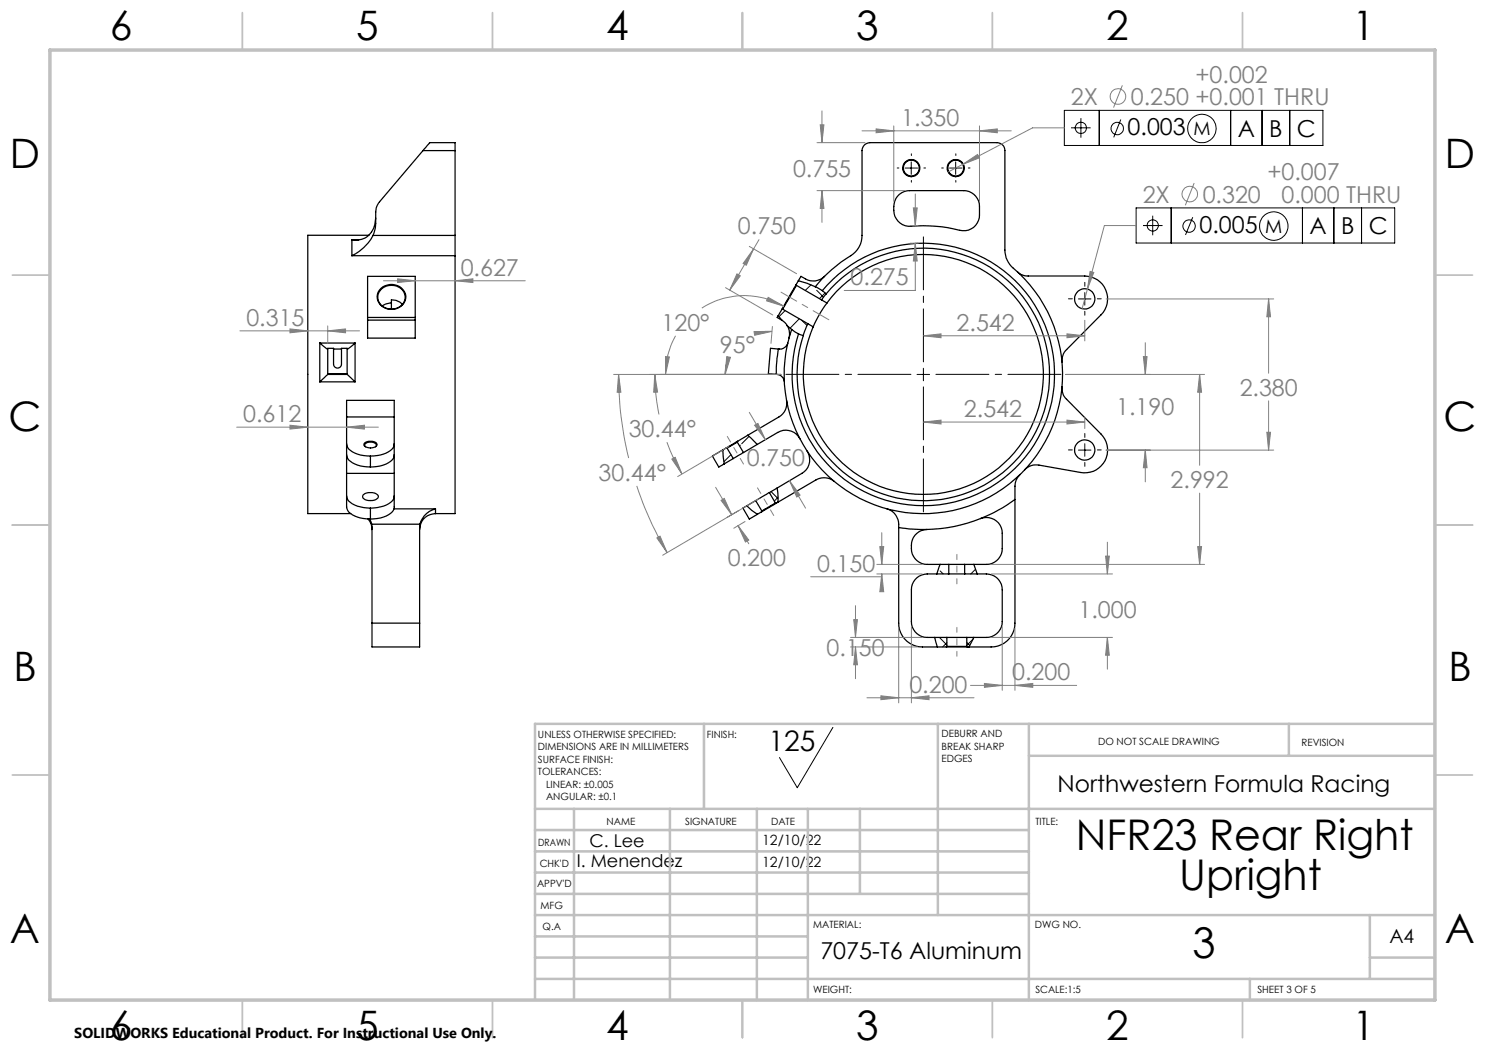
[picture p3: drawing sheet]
<svg xmlns="http://www.w3.org/2000/svg" width="297mm" height="210mm" viewBox="0 0 297 210" stroke-linecap="round" stroke-linejoin="round" font-family="sans-serif">
<g fill="none" stroke="#000" stroke-width=".25">
<path d="M84.6 30.1l-8.7 10.2a3.2 3.2 0 0 0-.8 2.1 8.6 8.6 0 0 1-.5 4.7M84.6 30.1l1.3-1.6h5.1v1.6M84.6 30.1h6.4M91 30.1v17M179.5 39.3a3.2 3.2 0 0 1 2.4-1.2h10.8a3.2 3.2 0 0 1 3.2 3.2 4.5 4.5 0 0 1-.8 3.8 3.1 3.1 0 0 1-3.2 1 31.3 31.3 0 0 0-10.3-.8 3.5 3.5 0 0 1-2.8-4.6l.4-1zM70.4 48v3.1M70.4 51.1h20.6M70.4 48h1.4M73.8 47.1h-12.2v55.6h8.5M74.6 47.1a9.5 9.5 0 0 1-4.2 4M74.6 47.1h16.4M75.1 43.6a4 4 0 0 1-4.7 4.4"/>
<path d="M76.1 58a2.79 2.79 0 0 1 3-.9 2.79 2.79 0 0 1 1.9 2.6 2.81 2.81 0 0 1-2.7 2.1 2.81 2.81 0 0 1-2.7-2.1 1.98 1.98 0 0 1 .5-1.7zM76.2 57.7a3 3 0 0 1 5 1.6 2.89 2.89 0 0 1-2.9 2.6 2.89 2.89 0 0 1-2.9-2.6 2.24 2.24 0 0 1 .8-1.6zM91 51.1v51.6h-3.9M91 47.1v4M159.2 56.9l-2.8 5M159.2 56.9l.1 .2M159.3 57.1l-2.8 4.7M159.3 57.1l5 2.9M159.7 56.2l1.7 .4 1.7 .8M159.7 56.2l-.5 .7M163.1 57.4a28.6 28.6 0 0 1 7.5-6.6 4.7 4.7 0 0 0 1.8-3.7v-17a1.63 1.63 0 0 1 1.6-1.6h25.4a1.57 1.57 0 0 1 1.6 1.6v19.9a4.8 4.8 0 0 0 1.7 3.6 27.8 27.8 0 0 1-10.6 48.1 27.8 27.8 0 0 1-33.8-35.8M163.1 57.4l1.4 .7"/>
<path d="M164.3 60l1.1 .6M164.5 58.1a26.2 26.2 0 0 1 43.4 4.7 26.2 26.2 0 0 1-21.1 38.2 26.2 26.2 0 0 1-27.1-34.2M164.5 58.1l.7 .7M164.9 55.3a3.1 3.1 0 0 1-3.8 .5l-.9-.5-.5 .9M165.2 58.8a25.2 25.2 0 0 1 41.9 4.4 25.2 25.2 0 0 1-20.3 36.8 25.2 25.2 0 0 1-26.1-32.9M165.2 58.8l-.9 1.2M203.5 54.4a3 3 0 0 0 2.1 .8h11.4a4.6 4.6 0 0 1 4.2 2.8 4.6 4.6 0 0 1-1 5l-6.9 6.9a3.2 3.2 0 0 0-.9 2.5M64 68.6v7.8M64 68.6l1.4 1.2M64 76.4h7M64 68.6h7M65.5 69.8h.1"/>
<path d="M65.5 74.9v-5.2h1.2v3.1a.79 .79 0 0 0 .8 .8 .79 .79 0 0 0 .8-.8v-3.1h1.1l.1 5.2M65.5 74.9l-1.5 1.5M65.5 74.7h3.9M65.5 74.9h4M66.7 69.8h1.6M69.5 74.9l1.5 1.5M69.5 69.8h.1M71 68.6l-1.4 1.2M71 68.6v7.8M73.5 64v3.6h9.5v-3.6M73.5 63.5h9.5M73.5 64v-8.7h9.5v8.7"/>
<path d="M73.5 64h9.5M78.3 60.6v-.6l.9 .1 .8 .3 .5 .4M78.3 60.6l-1.2 .2-.7 .4M78.3 60.6v1.2M155.3 74.9a1.65 1.65 0 0 1 1.6 1.5M155.6 63.1l-.2 .4 1 .6M155.6 63.1l.8 1M155.7 69.8l-.3 1.9-.1 3.2M155.7 69.8l-1.6-.1-.4 5 1.6 .2M156.4 61.9l-.8 1.2M156.4 64.1l.6 .4 .4 .6M156.5 61.8l5 2.9"/>
<path d="M156.5 61.8l-.1 .1M157.4 65.1a3.2 3.2 0 0 1 .4 2.5M157.4 65.1l.9 .8M157.6 68.6l-.1 .2a1.7 1.7 0 0 1-1.8 1M158.3 65.9l1.4 .9M159.7 66.8l1 .3M161.5 64.7l-.8 2.4M161.5 64.7l1.1 .7M165.4 60.6a24.1 24.1 0 0 0-2.8 4.8M165.4 60.6a24 24 0 0 1 40.5 3.1 24 24 0 0 1-20.3 35.2 24 24 0 0 1-23-33.5M212.4 77.4a3 3 0 0 0 .9 2.5l6.9 6.9a4.6 4.6 0 0 1 .8 5.3 4.6 4.6 0 0 1-4.9 2.4l-8.3-1.5a3.1 3.1 0 0 0-2.9 1M69.3 88.8a3.1 3.1 0 0 0 2.8 2.2l2 .2"/>
<path d="M69.3 91a3.1 3.1 0 0 0 2.8 2.2l2 .2M69.3 99.2a3 3 0 0 0 2.8 2.2l2 .2M69.3 94.7v6.7a3.1 3.1 0 0 0 2.8 2.2l2 .2M69.3 83.4v-3.3h9.5v3.3M69.3 91v3.7M69.3 83.4v7.6M69.3 83.4h9.5M69.3 94.7h9.5M72.6 99a2.47 2.47 0 0 1 3 0 .73 .73 0 0 1-.8 1 1.93 1.93 0 0 1-2.3-.6zM73 88.6a2 2 0 0 1 2.4 .2 .73 .73 0 0 1-1 .8l-1.2-.2a.46 .46 0 0 1-.4-.4 .46 .46 0 0 1 .2-.4zM73.1 89.4l-.2-.5a1.66 1.66 0 0 1 2.4 0l-.2 .5M74.1 91.2v2.2"/>
<path d="M78.8 88.8a2.22 2.22 0 0 1-1.6 1.8l-1.1 .4-2 .2M78.8 91a2.22 2.22 0 0 1-1.6 1.8l-1.1 .4-2 .2M78.8 99.2a2.94 2.94 0 0 1-2.7 2.2l-2 .2M78.8 94.7v6.7a2.22 2.22 0 0 1-1.6 1.8l-1.1 .4-2 .2M78.8 91v3.7M78.8 83.4v7.6M144.6 90l.3 2.8M144.6 90l-2.1 1.2 1.3 2.2 1.1-.6M145.2 89.6h.2M145.2 89.6l-.6 .4M145.4 89.6l1.2 2.1M146.6 91.7l-1.7 1.1"/>
<path d="M147.5 88.4l-2.1 1.2M147.5 88.4l1.2 2.1M147.5 88.3l-2.3 1.3M147.5 88.3v.1M148.7 90.5l-2.1 1.2M149.5 87.1l1.9 1.8M149.5 87.1l-2 1.2M151.4 88.9l-2.7 1.6M153.9 98.5l-2.8 1.6M153.9 98.5l1.2 2.1M155.4 97.6l.2 2.8M157.3 80.1a3.1 3.1 0 0 1-1.5 3.3l-6.3 3.7"/>
<path d="M160 87.8a3.2 3.2 0 0 0-4.5-1.3l-4.1 2.4M161.4 90.2a3.2 3.2 0 0 1-1 4.5l-6.5 3.8M166.8 96.3a3.2 3.2 0 0 0-3.6-.3l-7.6 4.4M203 99.9a31.7 31.7 0 0 1-6.9 3.8M203 99.9v24.7a4.7 4.7 0 0 1-4.8 4.8h-4.7M204 95a3.4 3.4 0 0 0-1 2.9v2M73.6 103.8h.1a2.97 2.97 0 0 1 .7 2.1M73.9 103.8l.4 1M74.1 101.6v2.2M74.3 104.8h9.7M74.3 104.8l.1 19.8M78.8 101.8h8.3"/>
<path d="M84 104.8l-.1 19.8M87.1 102.7a3.2 3.2 0 0 0-3.2 3.2M87.1 101.8a4.3 4.3 0 0 0-3.1 3M87.1 101.8v.9M149.4 101.2l2.1 1.7M149.4 101.2l-.8 .4 1.3 2.2 1.6-.9M151.1 100.1l1.3 2.1M151.1 100.1l-1.7 1.1M152.3 102.4l-.8 .5M152.4 102.2l-.1 .2M155.1 100.6l-2.7 1.6M155.1 100.6h.2"/>
<path d="M155.3 100.6l-3 1.8M155.6 100.4l-.3 .2M177.4 101.8a3.2 3.2 0 0 1 2.3 3v19.8a4.7 4.7 0 0 0 4.8 4.8h4.8M179.7 105.5l2.1 .3 3.6 .1M185.4 105.9a3.2 3.2 0 0 0-3.1 3.8 3.2 3.2 0 0 0 3.2 3.2h4.3M188 112.9l-.6 1.9M189.8 114.8h-4.3a3.2 3.2 0 0 0-3.2 3.2v6.3a3.2 3.2 0 0 0 3.2 3.2h3.9M189.8 112.9h3.1M189.8 114.8h3.1M189.8 112.9v1.9M192.9 114.8h4.4a3.2 3.2 0 0 1 3.1 3.2v6.3a3.2 3.2 0 0 1-3.1 3.2h-3.9M192.9 112.9v1.9"/>
<path d="M194.8 112.9l.6 1.9M196.1 103.7a29.9 29.9 0 0 1-10.7 2.2M196.1 103.7a3.2 3.2 0 0 1 4.3 3v3a3.2 3.2 0 0 1-3.1 3.2h-4.4M74.4 124.6v4.8h9.5v-4.8M74.4 124.6h9.5M186.9 127.5l.6 1.9M189.3 129.4h4.2M189.4 129.3h4M189.4 127.5h4M189.4 129.3l-.1 .1M189.4 127.5v1.8M193.4 129.3l.1 .1"/>
<path d="M193.4 127.5v1.8M194.8 127.5l-1 1.9"/>
<circle cx="182.2" cy="33.6" r="1.71"/>
<circle cx="182.2" cy="33.6" r="1.59"/>
<circle cx="191.1" cy="33.6" r="1.71"/>
<circle cx="191.1" cy="33.6" r="1.59"/>
<circle cx="216.9" cy="59.8" r="2.03"/>
<circle cx="216.9" cy="90" r="2.03"/>
</g>
<g fill="none" stroke="#000" stroke-width=".2">
<path d="M181 33.6h2.5M182.2 32.4v2.5M189.9 33.6h2.5M191.1 32.4v2.5M212.9 22.1h51.7v7h-51.7zM214.2 25.6h3.9M216.2 23.6v3.9M219.9 22.1v7M224.2 23.9l-1.5 3.6M246.1 22.1v7M252.4 22.1v7M258 22.1v7"/>
<path d="M162.2 57l-1.2 1.1M163.3 58.1l1.4 1.3M165 58.6l-1.1 1.1M215.7 59.8h2.5M217 58.5v2.5M227.2 41.6h51.7v7h-51.7zM228.6 45.1h3.9M230.5 43.1v4M234.2 41.6v7M238.5 43.5l-1.4 3.5M260.5 41.6v7M266.8 41.6v7"/>
<path d="M272.3 41.6v7M157 62.1l-1.2 1.3M159.9 63.7l-1.9 1.9M160.3 64l1.1 1.1M183.4 74.9h2.5M184.7 73.7v2.5M146.2 90.9l-1.4 1.4M148.1 89l-.2 .2M149.8 87.3l-1.5 1.5M154.2 98.3l1.4 1.4M155.6 99.4l-.7 .8M215.7 90h2.5"/>
<path d="M217 88.8v2.5M149.5 101.1l-.1 .1M188 114.2l.6 .6M189.8 114.7l-.1 .1M195.1 113.8l-.9 1M187.9 127.5l1.5 1.5M189.4 128.5l-.9 .9M193.4 128.5l.6 .6M194.6 127.8l-1.2 1.3M166.6 145.5l-7.1 12-3.6-6"/>
<circle cx="216.2" cy="25.6" r="1.12"/>
<circle cx="223.4" cy="25.7" r="1.24"/>
<circle cx="240.4" cy="25.7" r="2.84"/>
<circle cx="230.6" cy="45.1" r="1.12"/>
<circle cx="237.8" cy="45.2" r="1.25"/>
<circle cx="254.7" cy="45.2" r="2.85"/>
</g>
<g fill="none" stroke="#808080" stroke-width=".2">
<path d="M224.5 17.1l-1.8 4.4M163.4 28.5h9.6M163.4 38.1h17.5M164 25h.8l-.4 3.5zM164.4 38.1l.4 3.6h-.8zM164.4 22.2v6.3M164.4 38.1v6.4M172.4 26.2h29.8M175.2 25.8l3.6 .4-3.6 .4zM178.8 25.2v15.1M183.1 38.8v6.3M192.5 32.9l3-2 .4 .7z"/>
<path d="M195.9 26.2l3.6-.4v.8zM195.9 25.2v15.1M212.9 25.6h-6.4l-16.8 8.8M238.8 36.6l-1.7 4.5M76.7 56.2h28.4M79.5 55.8l3.5 .4-3.5 .3zM91 56.2l3.6-.4v.7zM145.1 57.5l9.5 5.5M147.4 54.8l.7 .4-2.2 2.8zM149.9 49.3l9.4 5.4M150.7 49.8l-1.4 3.2-.7-.3zM150.7 49.8l-4.8 8.2"/>
<path d="M151.8 47.9l-1.1 1.9M153.6 59.5l3.1 1.7-3.4-1zM182 45.1h1.7M182 48.6h1.7M182.7 41.6h.7l-.3 3.5zM183.1 48.6l.3 3.6h-.7zM183.1 48.6v9.5h-14.3M217.5 57.8l-1.1 3.9M218 54.3l.8 .2-1.3 3.3zM221.2 59.8h33.5M227.2 45.1h-6.3l-3.4 12.7M253.7 59.8l.4 3.6h-.7z"/>
<path d="M253.7 59.8v14.8M48 66.2h23.9M58 65.8l3.6 .4-3.6 .4zM65.5 66.2l3.6-.4v.8zM65.5 65.2v3.5M122.7 74.9h33.5M123.7 74.9l.5 3.5h-.8zM123.7 74.9a68.9 68.9 0 0 0 2 16.7M131 74.9l.5 3.5h-.8zM131 74.9a39.6 39.6 0 0 0 .8 8M133.1 71.3l.8 .1-.8 3.5zM135.1 67.2a15.4 15.4 0 0 0-2 7.7"/>
<path d="M145.3 71.3l.8 .2-1.1 3.4zM145.7 71.6a7.7 7.7 0 0 0-.7 3.3M150.8 66.3h3.6l-3.5 .8zM154.4 66.3l-2.1 .1M154.5 65.3l-.3 3.4M156.7 61.2a15.7 15.7 0 0 0-16.3 .4M184.7 67.2l3.5-.4v.7zM184.7 67.2h32.3M213.1 74.9h27.8M213.4 66.8l3.6 .4-3.6 .3zM217 64.1v4.1M228.7 71.3h.7l-.3 3.6z"/>
<path d="M229.1 68.5v6.4M239.9 74.9l.4 3.5h-.8zM239.9 74.9v18.2M47.3 85.4h28.4M58 85l3.6 .4-3.6 .4zM69.3 85.4l3.6-.4v.8zM127.4 97.2a68.3 68.3 0 0 0 6 13.3M133.4 88.4a35.6 35.6 0 0 0 3 6.4M134.4 91.8l.6-.3 1.4 3.3zM143.1 97.5l3.2 5.4M145.7 89.3l-10.2 6M149.9 82.5l3.2 5.4"/>
<path d="M150.9 85l.7-.3 1.5 3.2zM151.8 99.7l-19.3 11.3M157.9 96.2l2.1 2.8-.7 .4zM157.9 96.2l3.2 5.4M184.7 84.4l3.5-.4v.8zM184.7 84.4h32.3M213.4 84l3.6 .4-3.6 .4zM217 83.4v2.3M221.2 90h33.5M229.1 90l.3 3.5h-.7zM229.1 90v6.4M239.9 98.6v14.3"/>
<path d="M253.4 86.5h.7l-.4 3.5zM253.7 80.2v9.8M131.4 107.6l.6-.4 1.4 3.3zM144.2 100.1l.7-.4 1.4 3.2zM147.6 105.1l2.2 2.9-.7 .4zM147.6 105.1l2.2 3.7M147.7 102.1l-2.2 1.4M149 104.3l-2.2 1.3M175.4 114.8h9M175.4 112.9h9M176 109.3h.7l-.3 3.6zM176.4 114.8l.3 3.5h-.7z"/>
<path d="M176.4 114.8v.5h-14.3M176.4 106.5v6.4M198.3 114.8h24.2M198.3 112.9h42.6M221.1 111.2h.8l-.4 3.6zM221.5 108.4v6.4M239.5 109.3h.8l-.4 3.6zM170.1 127.5h14.3M170.1 129.4h13.4M170.7 123.9h.8l-.4 3.6zM171.1 129.4l.4 3.6h-.8zM171.1 121.1v6.4"/>
<path d="M171.1 129.4v6.3M173.4 139.6h21.4M176.2 139.2l3.5 .4-3.5 .3zM179.7 125.7v14.9M182.3 139.6l3.5-.4v.7zM182.3 125.3v15.3M194.1 137.1h21.2M196.9 136.7l3.5 .4-3.5 .4zM198.3 127.5h24.2M200.4 125.3v12.8M203 137.1l3.6-.4v.8zM203 125.7v12.4"/>
<path d="M221.5 127.5l.4 3.5h-.8zM221.5 127.5v6.3"/>
<circle cx="223.6" cy="19.3" r="1.56"/>
<circle cx="238" cy="38.8" r="1.55"/>
</g>
<path d="M182.2 74.9h-25M184.7 72.4v-25M184.7 77.4v25M187.2 74.9h25" fill="none" stroke="#000" stroke-width=".2" stroke-dasharray="15.2 1.3 1.3 1.3" stroke-dashoffset="4.6"/>
<g fill="none" stroke="#000" stroke-width=".2" stroke-dasharray="15.2 1.3 1.3 1.3">
<path d="M179.8 33.6h-.4M182.3 31.1v-.3M182.3 36.1v.3M184.8 33.6h.3M188.7 33.6h-.4M191.2 31.1v-.3M191.2 36.1v.3M193.7 33.6h.3M214.5 59.8h-.8M217 57.3v-.8M219.5 59.8h.7M217 62.3v.7"/>
<path d="M214.5 90h-.8M217 87.5v-.8M217 92.5v.8M219.5 90h.7"/>
</g>
<path d="M148.7 92.8l-3.2-5.5M154.8 103.1l-3.3-5.5" fill="none" stroke="#808080" stroke-width=".2" stroke-dasharray="15.2 1.3 1.3 1.3" stroke-dashoffset="13.9"/>
<path d="M191.4 116.8v-5.9" fill="none" stroke="#808080" stroke-width=".2" stroke-dasharray="15.2 1.3 1.3 1.3" stroke-dashoffset="14.2"/>
<path d="M191.4 131.3v-5.8" fill="none" stroke="#808080" stroke-width=".2" stroke-dasharray="15.2 1.3 1.3 1.3" stroke-dashoffset="14.3"/>
<path d="M165.8 64l-9.6-5.6" fill="none" stroke="#808080" stroke-width=".2" stroke-dasharray="15.2 1.3 1.3 1.3" stroke-dashoffset="11.6"/>
<g fill="none" stroke="#c0c0c0" stroke-width=".35">
<path d="M48.5 2.5v7.5M98.5 2.5v7.5M148.5 2.5v7.5M198.5 2.5v7.5M248.5 2.5v7.5M2.5 55h7.5M287 55h7.5M2.5 105h7.5M287 105h7.5M2.5 155h7.5M287 155h7.5M48.5 200v7.5"/>
<path d="M98.5 200v7.5M148.5 200v7.5M198.5 200v7.5M248.5 200v7.5"/>
</g>
<g fill="none" stroke="#c0c0c0" stroke-width=".5">
<path d="M140.8 144.8v17M187.6 144.8v38.2M205.8 144.8v55.2M205.8 151.2h81.2M257.8 144.8v6.4M287 144.8h-180v55.2M107 161.8h180M107 178.8h98.8M107 174.5h98.8M107 170.3h98.8M107 166h98.8M114.8 161.8v38.2"/>
<path d="M134 161.8v38.2M151.4 161.8v38.2M161.6 161.8v38.2M172 161.8v17M107 195.8h180M107 191.5h54.6M107 187.3h54.6M107 183h180M250 195.8v4.2M274 191.5h13M274 183v12.8"/>
</g>
<path d="M10 10h277v190h-277z" fill="none" stroke="#c0c0c0" stroke-width=".7"/>
<path d="M65.5 66.2l3.6-.4v.8zM58 65.8l3.6 .4-3.6 .4zM79.5 55.8l3.5 .4-3.5 .3zM91 56.2l3.6-.4v.7zM69.3 85.4l3.6-.4v.8zM58 85l3.6 .4-3.6 .4zM150.9 85l.7-.3 1.5 3.2zM157.9 96.2l2.1 2.8-.7 .4zM150.8 66.3h3.6l-3.5 .8zM145.3 71.3l.8 .2-1.1 3.4zM153.6 59.5l3.1 1.7-3.4-1zM133.1 71.3l.8 .1-.8 3.5zM170.7 123.9h.8l-.4 3.6zM171.1 129.4l.4 3.6h-.8zM176.4 114.8l.3 3.5h-.7zM176 109.3h.7l-.3 3.6zM196.9 136.7l3.5 .4-3.5 .4zM203 137.1l3.6-.4v.8zM176.2 139.2l3.5 .4-3.5 .3zM182.3 139.6l3.5-.4v.7zM131 74.9l.5 3.5h-.8zM134.4 91.8l.6-.3 1.4 3.3zM123.7 74.9l.5 3.5h-.8zM131.4 107.6l.6-.4 1.4 3.3zM144.2 100.1l.7-.4 1.4 3.2zM147.6 105.1l2.2 2.9-.7 .4zM182.7 41.6h.7l-.3 3.5zM183.1 48.6l.3 3.6h-.7zM195.9 26.2l3.6-.4v.8zM175.2 25.8l3.6 .4-3.6 .4zM147.4 54.8l.7 .4-2.2 2.8zM150.7 49.8l-1.4 3.2-.7-.3zM192.5 32.9l3.4-1.3-.4-.7zM253.7 59.8l.4 3.6h-.7zM253.4 86.5h.7l-.4 3.5zM213.4 66.8l3.6 .4-3.6 .3zM184.7 67.2l3.5-.4v.7zM213.4 84l3.6 .4-3.6 .4zM184.7 84.4l3.5-.4v.8zM229.1 90l.3 3.5h-.7zM228.7 71.3h.7l-.3 3.6zM164 25h.8l-.4 3.5zM164.4 38.1l.4 3.6h-.8zM218 54.3l-.5 3.5 1.3-3.3zM221.1 111.2h.8l-.4 3.6zM221.5 127.5l.4 3.5h-.8zM239.5 109.3h.8l-.4 3.6zM239.9 74.9l.4 3.5h-.8z" fill="#808080"/>
<g font-size="8.5">
<text x="215.2" y="169.9">NFR23 Rear Right</text>
<text x="235.9" y="178">Upright</text>
<text x="238.5" y="191.7">3</text>
</g>
<g font-size="8.1">
<text x="22" y="8">6</text>
<text x="71.2" y="8">5</text>
<text x="121.2" y="8">4</text>
<text x="171.3" y="8">3</text>
<text x="221.3" y="8">2</text>
<text x="270.5" y="8">1</text>
<text x="2" y="33.6">D</text>
<text x="289" y="33.6">D</text>
<text x="1.7" y="86.1">C</text>
<text x="288.7" y="86.1">C</text>
<text x="2.7" y="136.1">B</text>
<text x="289.7" y="136.1">B</text>
<text x="2" y="188.6">A</text>
<text x="289" y="188.6">A</text>
<text x="22" y="208">6</text>
<text x="71.2" y="208">5</text>
<text x="121.2" y="208">4</text>
<text x="171.3" y="208">3</text>
<text x="221.3" y="208">2</text>
<text x="270.5" y="208">1</text>
</g>
<text font-size="5.6" x="153.7" y="150.3">125</text>
<g font-size="4.7" fill="#808080">
<text x="239.1" y="16.5">+0.002</text>
<text x="214.2" y="21">2X</text>
<text x="226.2" y="21">0.250 +0.001 THRU</text>
<text x="180.2" y="25.1">1.350</text>
<text x="158.6" y="35.4">0.755</text>
<text x="228.5" y="40.5">2X</text>
<text x="240.5" y="40.5">0.320</text>
<text x="253.5" y="36">+0.007</text>
<text x="256.3" y="40.6">0.000 THRU</text>
<text x="147.6" y="46.9">0.750</text>
<text x="92.1" y="55.1">0.627</text>
<text x="170.1" y="57.1">0.275</text>
<text x="49.3" y="65.2">0.315</text>
<text x="132.3" y="66.1">120°</text>
<text x="144" y="70.6">95°</text>
<text x="191.3" y="66.1">2.542</text>
<text x="192.8" y="83.4">2.542</text>
<text x="223.2" y="83">1.190</text>
<text x="247.9" y="79.2">2.380</text>
<text x="48.6" y="84.4">0.612</text>
<text x="125.7" y="87.4">30.44°</text>
<text x="149.4" y="93.3">0.750</text>
<text x="119.7" y="96.1">30.44°</text>
<text x="234.1" y="97.6">2.992</text>
<text x="145.6" y="113.3">0.200</text>
<text x="163.4" y="114.3">0.150</text>
<text x="215.7" y="123.6">1.000</text>
<text x="165.3" y="131.1">0.150</text>
<text x="202.4" y="136.1">0.200</text>
<text x="181.9" y="138.5">0.200</text>
</g>
<g font-size="4.7">
<text x="225.5" y="27">0.003</text>
<text x="247.6" y="27.3">A</text>
<text x="253.9" y="27.3">B</text>
<text x="259.4" y="27.3">C</text>
<text x="239.9" y="46.6">0.005</text>
<text x="261.9" y="46.8">A</text>
<text x="268.2" y="46.8">B</text>
<text x="273.7" y="46.8">C</text>
<text x="211.5" y="158.4">Northwestern Formula Racing</text>
<text x="164.1" y="191.7">7075-T6 Aluminum</text>
</g>
<text font-size="3.9" x="277.9" y="188.5">A4</text>
<g font-size="3.7">
<text x="238.7" y="27">M</text>
<text x="253" y="46.5">M</text>
</g>
<g font-size="3.5">
<text x="115.4" y="173.5">I. Menendez</text>
<text x="117.9" y="169.5">C. Lee</text>
</g>
<text font-size="2.9" x="14.9" y="207.6">SOLIDWORKS Educational Product. For Instructional Use Only.</text>
<g font-size="2.8">
<text x="152.4" y="169">12/10/22</text>
<text x="152.4" y="173.5">12/10/22</text>
</g>
<g font-size="2">
<text x="107.6" y="147.6">UNLESS OTHERWISE SPECIFIED:</text>
<text x="141.4" y="147.6">FINISH:</text>
<text x="188.3" y="147.5">DEBURR AND</text>
<text x="188.3" y="150">BREAK SHARP</text>
<text x="219.6" y="149">DO NOT SCALE DRAWING</text>
<text x="260.3" y="149.2">REVISION</text>
<text x="107.6" y="150.1">DIMENSIONS ARE IN MILLIMETERS</text>
<text x="107.6" y="152.6">SURFACE FINISH:</text>
<text x="107.6" y="155.1">TOLERANCES:</text>
<text x="188.3" y="152.5">EDGES</text>
<text x="109.2" y="160.1">ANGULAR: ±0.1</text>
<text x="109.2" y="157.6">LINEAR: ±0.005</text>
<text x="121.3" y="165">NAME</text>
<text x="137" y="164.9">SIGNATURE</text>
<text x="154.2" y="164.9">DATE</text>
<text x="207.1" y="164.9">TITLE:</text>
<text x="107.6" y="169.1">DRAWN</text>
<text x="107.9" y="173.3">CHK'D</text>
<text x="107.4" y="177.4">APPV'D</text>
<text x="108.1" y="181.8">MFG</text>
<text x="108.5" y="186">Q.A</text>
<text x="162.6" y="185.5">MATERIAL:</text>
<text x="207" y="185.5">DWG NO.</text>
<text x="162.6" y="198.5">WEIGHT:</text>
<text x="207.1" y="198.6">SCALE:1:5</text>
<text x="251.5" y="198.6">SHEET 3 OF 5</text>
</g>
</svg>
